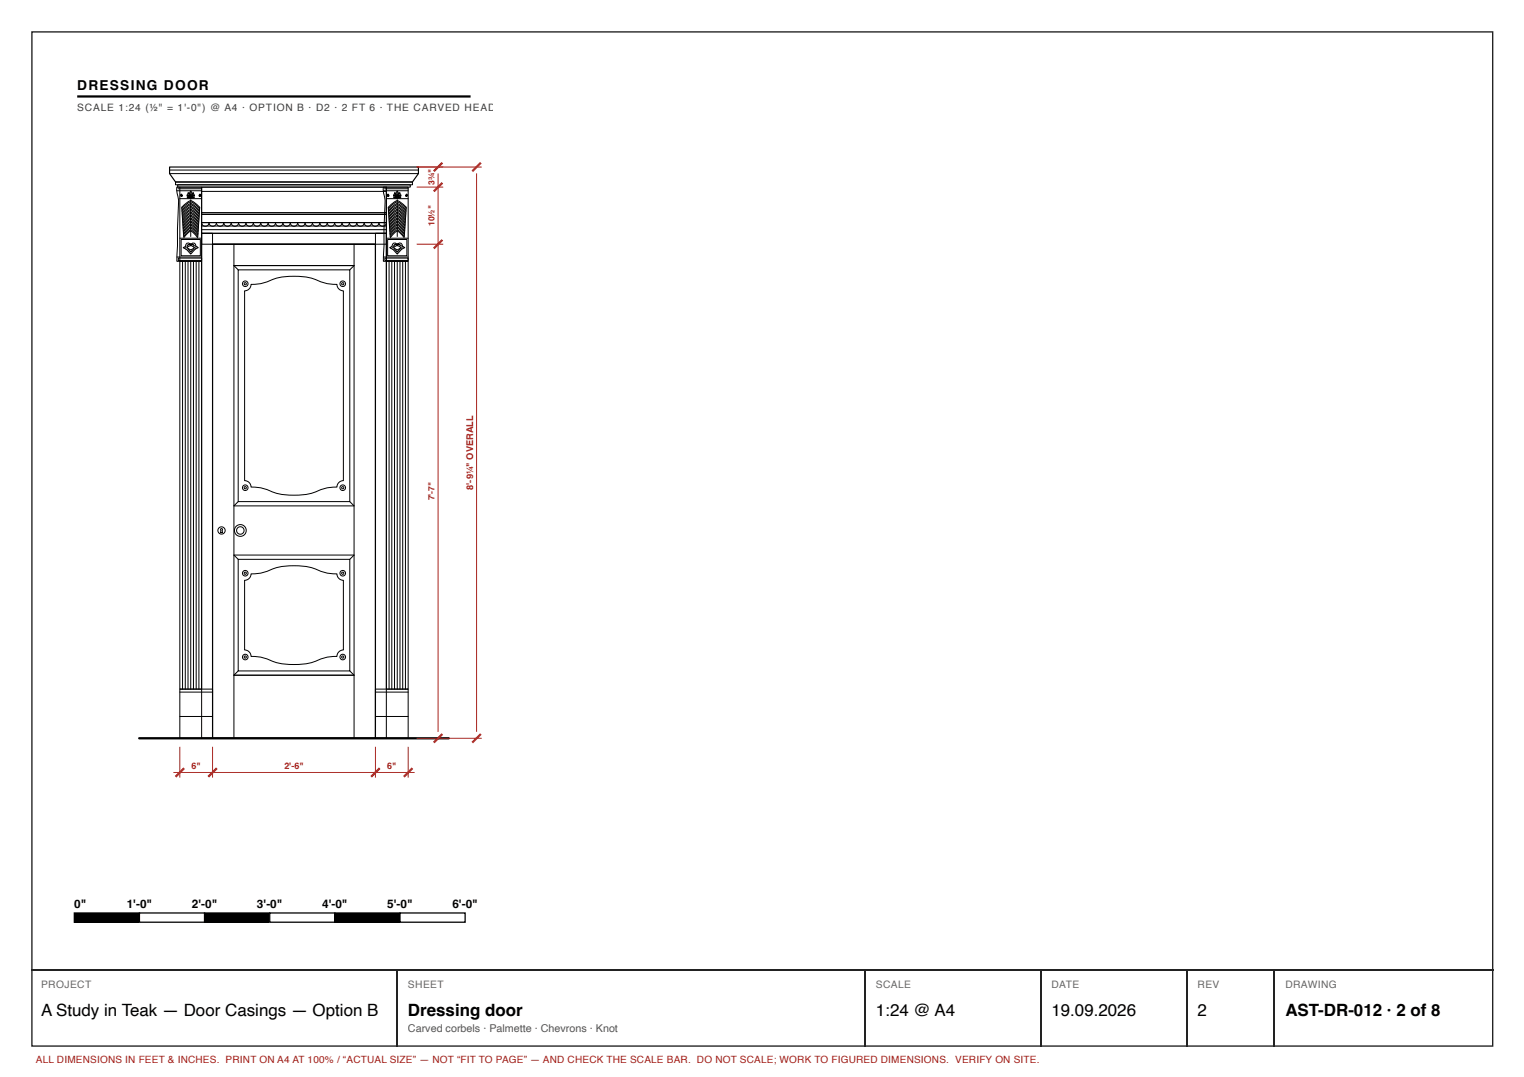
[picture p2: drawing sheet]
<svg xmlns="http://www.w3.org/2000/svg" width="297mm" height="210mm" viewBox="0 0 297 210" stroke-linecap="round" stroke-linejoin="round" font-family="sans-serif">
<path d="M6.2 6.2h284.7v197.7h-284.7z" fill="none" stroke="#222" stroke-width=".26"/>
<path d="M15 18.8h76.7" fill="none" stroke="#000" stroke-width=".44"/>
<g fill="none" stroke="#000" stroke-width=".19">
<path d="M33 33.8h48.5M33.2 33.1h48.2M34.2 35.5h46.2v.5h-46.2zM34.5 36.5h4.8v14.4h-4.8l.2-8.8a11.6 11.6 0 0 0-.3-5zM34.5 37.2h4.8M34.6 36h45.4v.5h-45.4zM34.7 36.8h4.6M35 36.5v14.4M35 38.7h4.3M35.4 37.8a.22 .22 0 0 0-.3 .2 .22 .22 0 0 0 .2 .3 .22 .22 0 0 0 .3-.2l-.2-.1-.1 .1h.1M36.5 38.5h1.4zM36.5 38a.7 .7 0 0 1 .7 .5l-.6-.2z"/>
<path d="M36.5 38l.7 .5M36.7 37.6a.81 .81 0 0 1 .5 .9l-.6-.5zM36.7 37.6l.5 .9M37.2 37.2a.86 .86 0 0 1 0 1.3 .86 .86 0 0 1 0-1.3zM37.2 37.2v1.3M37.2 38.9v7.2M37.3 37.9l.4-.3v.4l-.5 .5zM37.3 38.2l.6-.2-.1 .3-.3 .2h-.3zM37.7 37.6l-.5 .9M37.9 38l-.7 .5M38.9 37.8a.22 .22 0 0 1 .3 .2 .22 .22 0 0 1-.2 .3 .22 .22 0 0 1-.2-.2l.2-.1v.1h-.1M39.3 36.5h36v5h-36z"/>
<path d="M39.3 37.3h36M34.5 50.1h4.8M34.8 50.3h4.5v.5h-4.5zM35 50.9h4.3v83.4h-4.3zM35 46.4h4.3M35.3 46.7h3.7v3.1h-3.7zM35.4 40.4l.9-.8a1.05 1.05 0 0 1 1.8 0l.8 .8-.4 5.7-.6-.8a.75 .75 0 0 0-.7-.5 .75 .75 0 0 0-.7 .5l-.7 .8zM35.4 40.6l.9-.7a1.04 1.04 0 0 1 1.8 0l.8 .7M35.5 41l.8-.8a1.02 1.02 0 0 1 1.8 0l.8 .8M35.5 41.2l.8-.8a1.01 1.01 0 0 1 1.8 0l.8 .8M35.5 41.5l.8-.7a.99 .99 0 0 1 1.7 0l.8 .7M35.5 41.8l.8-.8a.97 .97 0 0 1 1.7 0l.8 .8"/>
<path d="M35.5 42.1l.8-.8a.96 .96 0 0 1 .9-.5 .96 .96 0 0 1 .8 .5l.8 .8M35.6 42.3l.7-.7a.94 .94 0 0 1 .9-.6 .94 .94 0 0 1 .8 .6l.8 .7M35.6 42.7l.7-.8a.92 .92 0 0 1 .9-.5 .92 .92 0 0 1 .8 .5l.8 .8M35.6 50.9v83.4M35.6 42.9l.7-.8a.91 .91 0 0 1 .9-.5 .91 .91 0 0 1 .8 .5l.8 .8M35.6 43.2l.8-.7a.89 .89 0 0 1 .8-.6 .89 .89 0 0 1 .8 .6l.7 .7M35.6 43.5l.8-.8a.88 .88 0 0 1 .8-.5 .88 .88 0 0 1 .8 .5l.7 .8M35.6 43.8l.8-.8a.86 .86 0 0 1 .8-.5 .86 .86 0 0 1 .8 .5l.7 .8M35.7 44.1l.7-.8a.85 .85 0 0 1 .8-.6 .85 .85 0 0 1 .8 .6l.7 .8M35.7 44.4l.7-.8a.84 .84 0 0 1 .8-.5 .84 .84 0 0 1 .8 .5l.7 .8M35.7 44.6l.7-.8a.82 .82 0 0 1 .8-.5 .82 .82 0 0 1 .7 .5l.7 .8M35.7 45l.7-.8a.81 .81 0 0 1 .8-.6 .81 .81 0 0 1 .7 .6l.7 .8"/>
<path d="M35.7 45.2l.7-.8a.8 .8 0 0 1 .8-.5 .8 .8 0 0 1 .7 .5l.7 .8M35.8 45.5l.6-.7a.78 .78 0 0 1 .8-.6 .78 .78 0 0 1 .7 .6l.7 .7M35.8 45.8l.6-.8a.77 .77 0 0 1 .8-.5 .77 .77 0 0 1 .7 .5l.7 .8M35.8 46.3l.7-.7a.71 .71 0 0 1 1.1-.3l.9 1M36.1 50.9v83.4M36.6 50.9v83.4M37.2 50.9v83.4M37.7 50.9v83.4M38.2 50.9v83.4M38.8 50.9v83.4M39.3 45.5h2.1v98.4h-2.1zM39.3 45.5h36v2.1h-36z"/>
<path d="M39.3 43.4h36v2.1h-36zM39.3 41.8h36v1.6h-36zM39.3 41.5h36v.3h-36zM39.3 43.4a.72 .72 0 0 0 .7 .7 .72 .72 0 0 0 .7-.7 .72 .72 0 0 0 .8 .7 .72 .72 0 0 0 .7-.7 .72 .72 0 0 0 .7 .7 .72 .72 0 0 0 .7-.7 .72 .72 0 0 0 .7 .7 .72 .72 0 0 0 .8-.7 .72 .72 0 0 0 .7 .7 .72 .72 0 0 0 .7-.7 .72 .72 0 0 0 .7 .7 .72 .72 0 0 0 .7-.7 .72 .72 0 0 0 .8 .7 .72 .72 0 0 0 .7-.7 .72 .72 0 0 0 .7 .7 .72 .72 0 0 0 .7-.7 .72 .72 0 0 0 .7 .7 .72 .72 0 0 0 .8-.7 .72 .72 0 0 0 .7 .7 .72 .72 0 0 0 .7-.7 .72 .72 0 0 0 .7 .7 .72 .72 0 0 0 .7-.7 .72 .72 0 0 0 .8 .7 .72 .72 0 0 0 .7-.7 .72 .72 0 0 0 .7 .7 .72 .72 0 0 0 .7-.7 .72 .72 0 0 0 .7 .7 .72 .72 0 0 0 .8-.7 .72 .72 0 0 0 .7 .7 .72 .72 0 0 0 .7-.7 .72 .72 0 0 0 .7 .7 .72 .72 0 0 0 .7-.7 .72 .72 0 0 0 .8 .7 .72 .72 0 0 0 .7-.7 .72 .72 0 0 0 .7 .7 .72 .72 0 0 0 .7-.7 .72 .72 0 0 0 .7 .7 .72 .72 0 0 0 .8-.7 .72 .72 0 0 0 .7 .7 .72 .72 0 0 0 .7-.7 .72 .72 0 0 0 .7 .7 .72 .72 0 0 0 .7-.7 .72 .72 0 0 0 .8 .7 .72 .72 0 0 0 .7-.7 .72 .72 0 0 0 .7 .7 .72 .72 0 0 0 .7-.7 .72 .72 0 0 0 .7 .7 .72 .72 0 0 0 .8-.7 .72 .72 0 0 0 .7 .7 .72 .72 0 0 0 .7-.7M39.3 44.8h36M39.3 44h36M41.4 47.6h31.8v96.3h-31.8zM45.6 51.8h23.4v46.8h-23.4zM45.6 51.8h23.4M45.6 47.6v4.2M45.6 51.8l.8 .8M46.4 52.6h21.8v45.2h-21.8z"/>
<path d="M47.7 56.7a1.25 1.25 0 0 0 1.2-1.3 9.5 9.5 0 0 0 4.6-1.1 13.5 13.5 0 0 1 9.7 .8l2.5 .3a1.25 1.25 0 0 0 1.2 1.3v37a1.25 1.25 0 0 0-1.2 1.2 9.5 9.5 0 0 0-4.7 1.1 13.5 13.5 0 0 1-9.6-.8l-2.5-.3a1.25 1.25 0 0 0-1.2-1.2zM69 47.6v4.2M69 51.8l-.8 .8M73.2 45.5h2.1v98.4h-2.1zM75.3 50.9h4.2v83.4h-4.2zM75.8 50.9v83.4M76.4 50.9v83.4M76.9 50.9v83.4M77.4 50.9v83.4M78 50.9v83.4M78.5 50.9v83.4M79 50.9v83.4"/>
<path d="M46.4 97.8l-.8 .8v9.6l.8 .8M68.2 97.8l.8 .8v9.6l-.8 .8M43 103.1a.19 .19 0 0 1 .3 0 .19 .19 0 0 1 0 .2l.1 .5h-.4zM45.6 108.2h23.4v23.4h-23.4zM46.4 109h21.8v21.8h-21.8zM47.7 113.1a1.25 1.25 0 0 0 1.2-1.3 9.5 9.5 0 0 0 4.6-1.1 13.5 13.5 0 0 1 9.7 .8l2.5 .3a1.25 1.25 0 0 0 1.2 1.3v13.6a1.25 1.25 0 0 0-1.2 1.2 9.5 9.5 0 0 0-4.7 1.1 13.5 13.5 0 0 1-9.6-.8l-2.5-.3a1.25 1.25 0 0 0-1.2-1.2zM35 134.3h6.4v9.6h-6.4zM35 134.9h6.4M35 139.6h6.4M45.6 131.6h23.4M45.6 131.6v12.3M46.4 130.8l-.8 .8"/>
<path d="M68.2 130.8l.8 .8M69 131.6v12.3M73.2 134.3h6.3v9.6h-6.3zM73.2 134.9h6.3M73.2 139.6h6.3"/>
<circle cx="47.8" cy="55.3" r=".22"/>
<circle cx="47.8" cy="55.3" r=".54"/>
<circle cx="66.8" cy="55.3" r=".22"/>
<circle cx="66.8" cy="55.3" r=".54"/>
<circle cx="47.8" cy="95" r=".22"/>
<circle cx="47.8" cy="95" r=".54"/>
<circle cx="66.8" cy="95" r=".22"/>
<circle cx="66.8" cy="95" r=".54"/>
<circle cx="43.2" cy="103.4" r=".71"/>
<circle cx="46.8" cy="103.4" r="1.15"/>
<circle cx="46.8" cy="103.4" r=".73"/>
<circle cx="47.8" cy="111.7" r=".22"/>
<circle cx="47.8" cy="111.7" r=".54"/>
<circle cx="66.8" cy="111.7" r=".22"/>
<circle cx="66.8" cy="111.7" r=".54"/>
<circle cx="47.8" cy="128" r=".22"/>
<circle cx="47.8" cy="128" r=".54"/>
<circle cx="66.8" cy="128" r=".22"/>
<circle cx="66.8" cy="128" r=".54"/>
</g>
<path d="M33 32.6h48.5v1.2l-1.1 1.7h-46.2l-1.2-1.7zM41.4 47.6h31.8v96.3h-31.8z" fill="none" stroke="#000" stroke-width=".22"/>
<path d="M35.7 48.3l1.5-.8 1.4 .8-1.4 .7zM36.3 48.3l.9-.5 .8 .5-.8 .4z" fill-rule="evenodd" fill="#fff"/>
<path d="M35.7 48.3l1.5-.8 1.4 .8-1.4 .7zM36.3 48.3l.9-.5 .8 .5-.8 .4z" fill="none" stroke="#000" stroke-width=".19"/>
<path d="M36.3 47.6l.4-.2 .5 .4 .2-.3 .5-.1a1.22 1.22 0 0 1-.5 1.8l-.2 .3-.6-.5a1.21 1.21 0 0 1-.3-1.4zM36.6 47.8l.4-.1 .2 .2 .4-.3a.71 .71 0 0 1 .3 .7 .71 .71 0 0 1-.5 .6l-.2 .2-.3-.2a.94 .94 0 0 1-.3-1.1z" fill-rule="evenodd" fill="#fff"/>
<path d="M36.3 47.6l.4-.2 .5 .4 .2-.3 .5-.1a1.22 1.22 0 0 1-.5 1.8l-.2 .3-.6-.5a1.21 1.21 0 0 1-.3-1.4zM36.6 47.8l.4-.1 .2 .2 .4-.3a.71 .71 0 0 1 .3 .7 .71 .71 0 0 1-.5 .6l-.2 .2-.3-.2a.94 .94 0 0 1-.3-1.1z" fill="none" stroke="#000" stroke-width=".19"/>
<path d="M37.6 48l.3-.1 .6 .3h-.6z" fill="#fff"/>
<path d="M37.6 48l.3 .2M37.9 47.9l.6 .3" fill="none" stroke="#000" stroke-width=".19"/>
<path d="M35.9 48.3h.5l.3 .2-.3 .1z" fill="#fff"/>
<g fill="none" stroke="#000" stroke-width=".19">
<path d="M74.7 36.5h4.8v14.4h-4.8l.2-8.8a11.6 11.6 0 0 0-.2-5zM74.7 37.2h4.8M74.9 36.8h4.6M75.3 36.5v14.4M75.3 38.7h4.2M75.7 37.8a.22 .22 0 0 0-.3 .2 .22 .22 0 0 0 .2 .3 .22 .22 0 0 0 .2-.2l-.2-.1v.1h.1M76.7 38.5h1.4zM76.7 38a.7 .7 0 0 1 .7 .5l-.6-.2zM76.7 38l.7 .5M76.9 37.6a.81 .81 0 0 1 .5 .9l-.5-.5zM76.9 37.6l.5 .9M77.4 37.2a.86 .86 0 0 1 0 1.3 .86 .86 0 0 1 0-1.3z"/>
<path d="M77.4 37.2v1.3M77.4 38.9v7.2M77.5 37.9l.4-.3 .1 .4-.6 .5zM77.5 38.2l.6-.2-.1 .3-.2 .2h-.4zM77.9 37.6l-.5 .9M78.1 38l-.7 .5M79.2 37.8a.22 .22 0 0 1 .3 .2 .22 .22 0 0 1-.2 .3 .22 .22 0 0 1-.3-.2l.2-.1 .1 .1h-.1M35.9 48.3l.5 .3M36.4 48.3l.3 .2M74.7 50.1h4.8M75 50.3h4.5v.5h-4.5zM75.3 46.4h4.2"/>
<path d="M75.5 46.7h3.8v3.1h-3.8zM75.7 40.4l.8-.8a1.05 1.05 0 0 1 1.8 0l.9 .8-.4 5.7-.7-.8a.75 .75 0 0 0-.7-.5 .75 .75 0 0 0-.7 .5l-.7 .8zM75.7 40.6l.8-.7a1.04 1.04 0 0 1 1.8 0l.9 .7M75.7 41l.8-.8a1.02 1.02 0 0 1 1.8 0l.8 .8M75.7 41.2l.8-.8a1.01 1.01 0 0 1 1.8 0l.8 .8M75.7 41.5l.8-.7a.99 .99 0 0 1 1.8 0l.8 .7M75.8 41.8l.8-.8a.97 .97 0 0 1 1.7 0l.8 .8M75.8 42.1l.8-.8a.96 .96 0 0 1 .8-.5 .96 .96 0 0 1 .9 .5l.8 .8M75.8 42.3l.8-.7a.94 .94 0 0 1 .8-.6 .94 .94 0 0 1 .9 .6l.7 .7M75.8 42.7l.8-.8a.92 .92 0 0 1 .8-.5 .92 .92 0 0 1 .9 .5l.7 .8M75.8 42.9l.8-.8a.91 .91 0 0 1 .8-.5 .91 .91 0 0 1 .8 .5l.8 .8M75.9 43.2l.7-.7a.89 .89 0 0 1 .8-.6 .89 .89 0 0 1 .8 .6l.8 .7"/>
<path d="M75.9 43.5l.7-.8a.88 .88 0 0 1 .8-.5 .88 .88 0 0 1 .8 .5l.8 .8M75.9 43.8l.7-.8a.86 .86 0 0 1 .8-.5 .86 .86 0 0 1 .8 .5l.7 .8M75.9 44.1l.7-.8a.85 .85 0 0 1 .8-.6 .85 .85 0 0 1 .8 .6l.7 .8M75.9 44.4l.7-.8a.84 .84 0 0 1 .8-.5 .84 .84 0 0 1 .8 .5l.7 .8M75.9 44.6l.8-.8a.82 .82 0 0 1 .7-.5 .82 .82 0 0 1 .8 .5l.7 .8M76 45l.7-.8a.81 .81 0 0 1 .7-.6 .81 .81 0 0 1 .8 .6l.7 .8M76 45.2l.7-.8a.8 .8 0 0 1 .7-.5 .8 .8 0 0 1 .8 .5l.7 .8M76 45.5l.7-.7a.78 .78 0 0 1 .7-.6 .78 .78 0 0 1 .8 .6l.6 .7M76 45.8l.7-.8a.77 .77 0 0 1 .7-.5 .77 .77 0 0 1 .8 .5l.6 .8M76.1 46.3l.6-.7a.71 .71 0 0 1 1.2-.3l.9 1"/>
</g>
<path d="M76 48.3l1.4-.8 1.5 .8-1.5 .7zM76.6 48.3l.8-.5 .9 .5-.9 .4z" fill-rule="evenodd" fill="#fff"/>
<path d="M76 48.3l1.4-.8 1.5 .8-1.5 .7zM76.6 48.3l.8-.5 .9 .5-.9 .4z" fill="none" stroke="#000" stroke-width=".19"/>
<path d="M76.5 47.6l.5-.2 .4 .4 .2-.3 .5-.1a1.22 1.22 0 0 1-.4 1.8l-.3 .3-.5-.5a1.21 1.21 0 0 1-.4-1.4zM76.8 47.8l.5-.1 .1 .2 .4-.3a.71 .71 0 0 1 .3 .7 .71 .71 0 0 1-.5 .6l-.2 .2-.2-.2a.94 .94 0 0 1-.4-1.1z" fill-rule="evenodd" fill="#fff"/>
<path d="M76.5 47.6l.5-.2 .4 .4 .2-.3 .5-.1a1.22 1.22 0 0 1-.4 1.8l-.3 .3-.5-.5a1.21 1.21 0 0 1-.4-1.4zM76.8 47.8l.5-.1 .1 .2 .4-.3a.71 .71 0 0 1 .3 .7 .71 .71 0 0 1-.5 .6l-.2 .2-.2-.2a.94 .94 0 0 1-.4-1.1z" fill="none" stroke="#000" stroke-width=".19"/>
<path d="M77.9 48l.3-.1 .5 .3h-.5z" fill="#fff"/>
<path d="M77.9 48l.3 .2M78.2 47.9l.5 .3" fill="none" stroke="#000" stroke-width=".19"/>
<path d="M76.1 48.3h.6l.3 .2-.3 .1z" fill="#fff"/>
<path d="M76.1 48.3l.6 .3M76.7 48.3l.3 .2" fill="none" stroke="#000" stroke-width=".19"/>
<path d="M27.1 143.9h60.4" fill="none" stroke="#000" stroke-width=".45"/>
<path d="M81.2 36.5h5.2M81.2 32.6h12.7M85.4 33.8v108.8M92.9 33.8v108.8M81.2 47.6h5.2M33.8 150.5h47M35 145.5v6M41.4 145.5v6M73.2 145.5v6M79.5 145.5v6M81.2 143.9h12.7" fill="none" stroke="#a51d17" stroke-width=".19"/>
<path d="M86.2 35.6l-1.7 1.7M86.2 31.7l-1.7 1.7M93.7 31.7l-1.7 1.7M86.2 46.8l-1.7 1.6M35.9 149.7l-1.7 1.7M42.3 149.7l-1.7 1.7M74 149.7l-1.7 1.7M80.4 149.7l-1.7 1.7M86.2 143l-1.7 1.7M93.7 143l-1.7 1.7" fill="none" stroke="#a51d17" stroke-width=".42"/>
<path d="M14.5 177.9h12.7v1.8h-12.7z" fill="#000"/>
<path d="M14.5 177.9h12.7v1.8h-12.7z" fill="none" stroke="#000" stroke-width=".25"/>
<path d="M27.2 177.9h12.7v1.8h-12.7z" fill="#fff"/>
<path d="M27.2 177.9h12.7v1.8h-12.7zM39.9 177.9h12.7v1.8h-12.7z" fill="none" stroke="#000" stroke-width=".25"/>
<path d="M39.9 177.9h12.7v1.8h-12.7z" fill="#000"/>
<path d="M52.6 177.9h12.7v1.8h-12.7z" fill="#fff"/>
<path d="M52.6 177.9h12.7v1.8h-12.7zM65.3 177.9h12.7v1.8h-12.7z" fill="none" stroke="#000" stroke-width=".25"/>
<path d="M65.3 177.9h12.7v1.8h-12.7z" fill="#000"/>
<path d="M78 177.9h12.6v1.8h-12.6z" fill="#fff"/>
<path d="M78 177.9h12.6v1.8h-12.6z" fill="none" stroke="#000" stroke-width=".25"/>
<path d="M6.1 189h284.9M77.4 189.2v14.8M168.7 189.2v14.8M202.8 189.2v14.8M231.4 189.2v14.8M248.3 189.2v14.8" fill="none" stroke="#222" stroke-width=".26"/>
<g font-size="3.3">
<text x="8" y="197.9">A Study in Teak — Door Casings — Option B</text>
<text x="79.5" y="197.9">Dressing door</text>
<text x="170.7" y="197.9">1:24 @ A4</text>
<text x="204.9" y="197.9">19.09.2026</text>
<text x="233.4" y="197.9">2</text>
<text x="250.5" y="197.9">AST-DR-012 · 2 of 8</text>
</g>
<text font-size="2.7" x="15" y="17.5">DRESSING DOOR</text>
<g font-size="2.3">
<text x="14.5" y="176.9">0&quot;</text>
<text x="24.7" y="176.9">1'-0&quot;</text>
<text x="37.4" y="176.9">2'-0&quot;</text>
<text x="50.1" y="176.9">3'-0&quot;</text>
<text x="62.8" y="176.9">4'-0&quot;</text>
<text x="75.5" y="176.9">5'-0&quot;</text>
<text x="88.2" y="176.9">6'-0&quot;</text>
</g>
<text font-size="2.1" fill="#555" x="79.5" y="201.1">Carved corbels · Palmette · Chevrons · Knot</text>
<text font-size="2" fill="#3d3d3d" x="15" y="21.5">SCALE 1:24 (½&quot; = 1'-0&quot;) @ A4 · OPTION B · D2 · 2 FT 6 · THE CARVED HEAD</text>
<g font-size="2" fill="#666">
<text x="8" y="192.6">PROJECT</text>
<text x="79.5" y="192.6">SHEET</text>
<text x="170.7" y="192.6">SCALE</text>
<text x="204.9" y="192.6">DATE</text>
<text x="233.4" y="192.6">REV</text>
<text x="250.5" y="192.6">DRAWING</text>
</g>
<text font-size="1.9" fill="#a51d17" x="7" y="207.2">ALL DIMENSIONS IN FEET &amp; INCHES. PRINT ON A4 AT 100% / “ACTUAL SIZE” — NOT “FIT TO PAGE” — AND CHECK THE SCALE BAR. DO NOT SCALE; WORK TO FIGURED DIMENSIONS. VERIFY ON SITE.</text>
<text font-size="1.8" fill="#a51d17" x="92.2" y="95.5" transform="rotate(-90 92.2 95.5)">8'-9¼&quot; OVERALL</text>
<g font-size="1.7" fill="#a51d17">
<text x="84.7" y="36.1" transform="rotate(-90 84.7 36.1)">3¾&quot;</text>
<text x="84.7" y="44.1" transform="rotate(-90 84.7 44.1)">10½&quot;</text>
<text x="84.7" y="97.5" transform="rotate(-90 84.7 97.5)">7'-7&quot;</text>
<text x="37.3" y="149.9">6&quot;</text>
<text x="55.4" y="149.9">2'-6&quot;</text>
<text x="75.5" y="149.9">6&quot;</text>
</g>
</svg>
